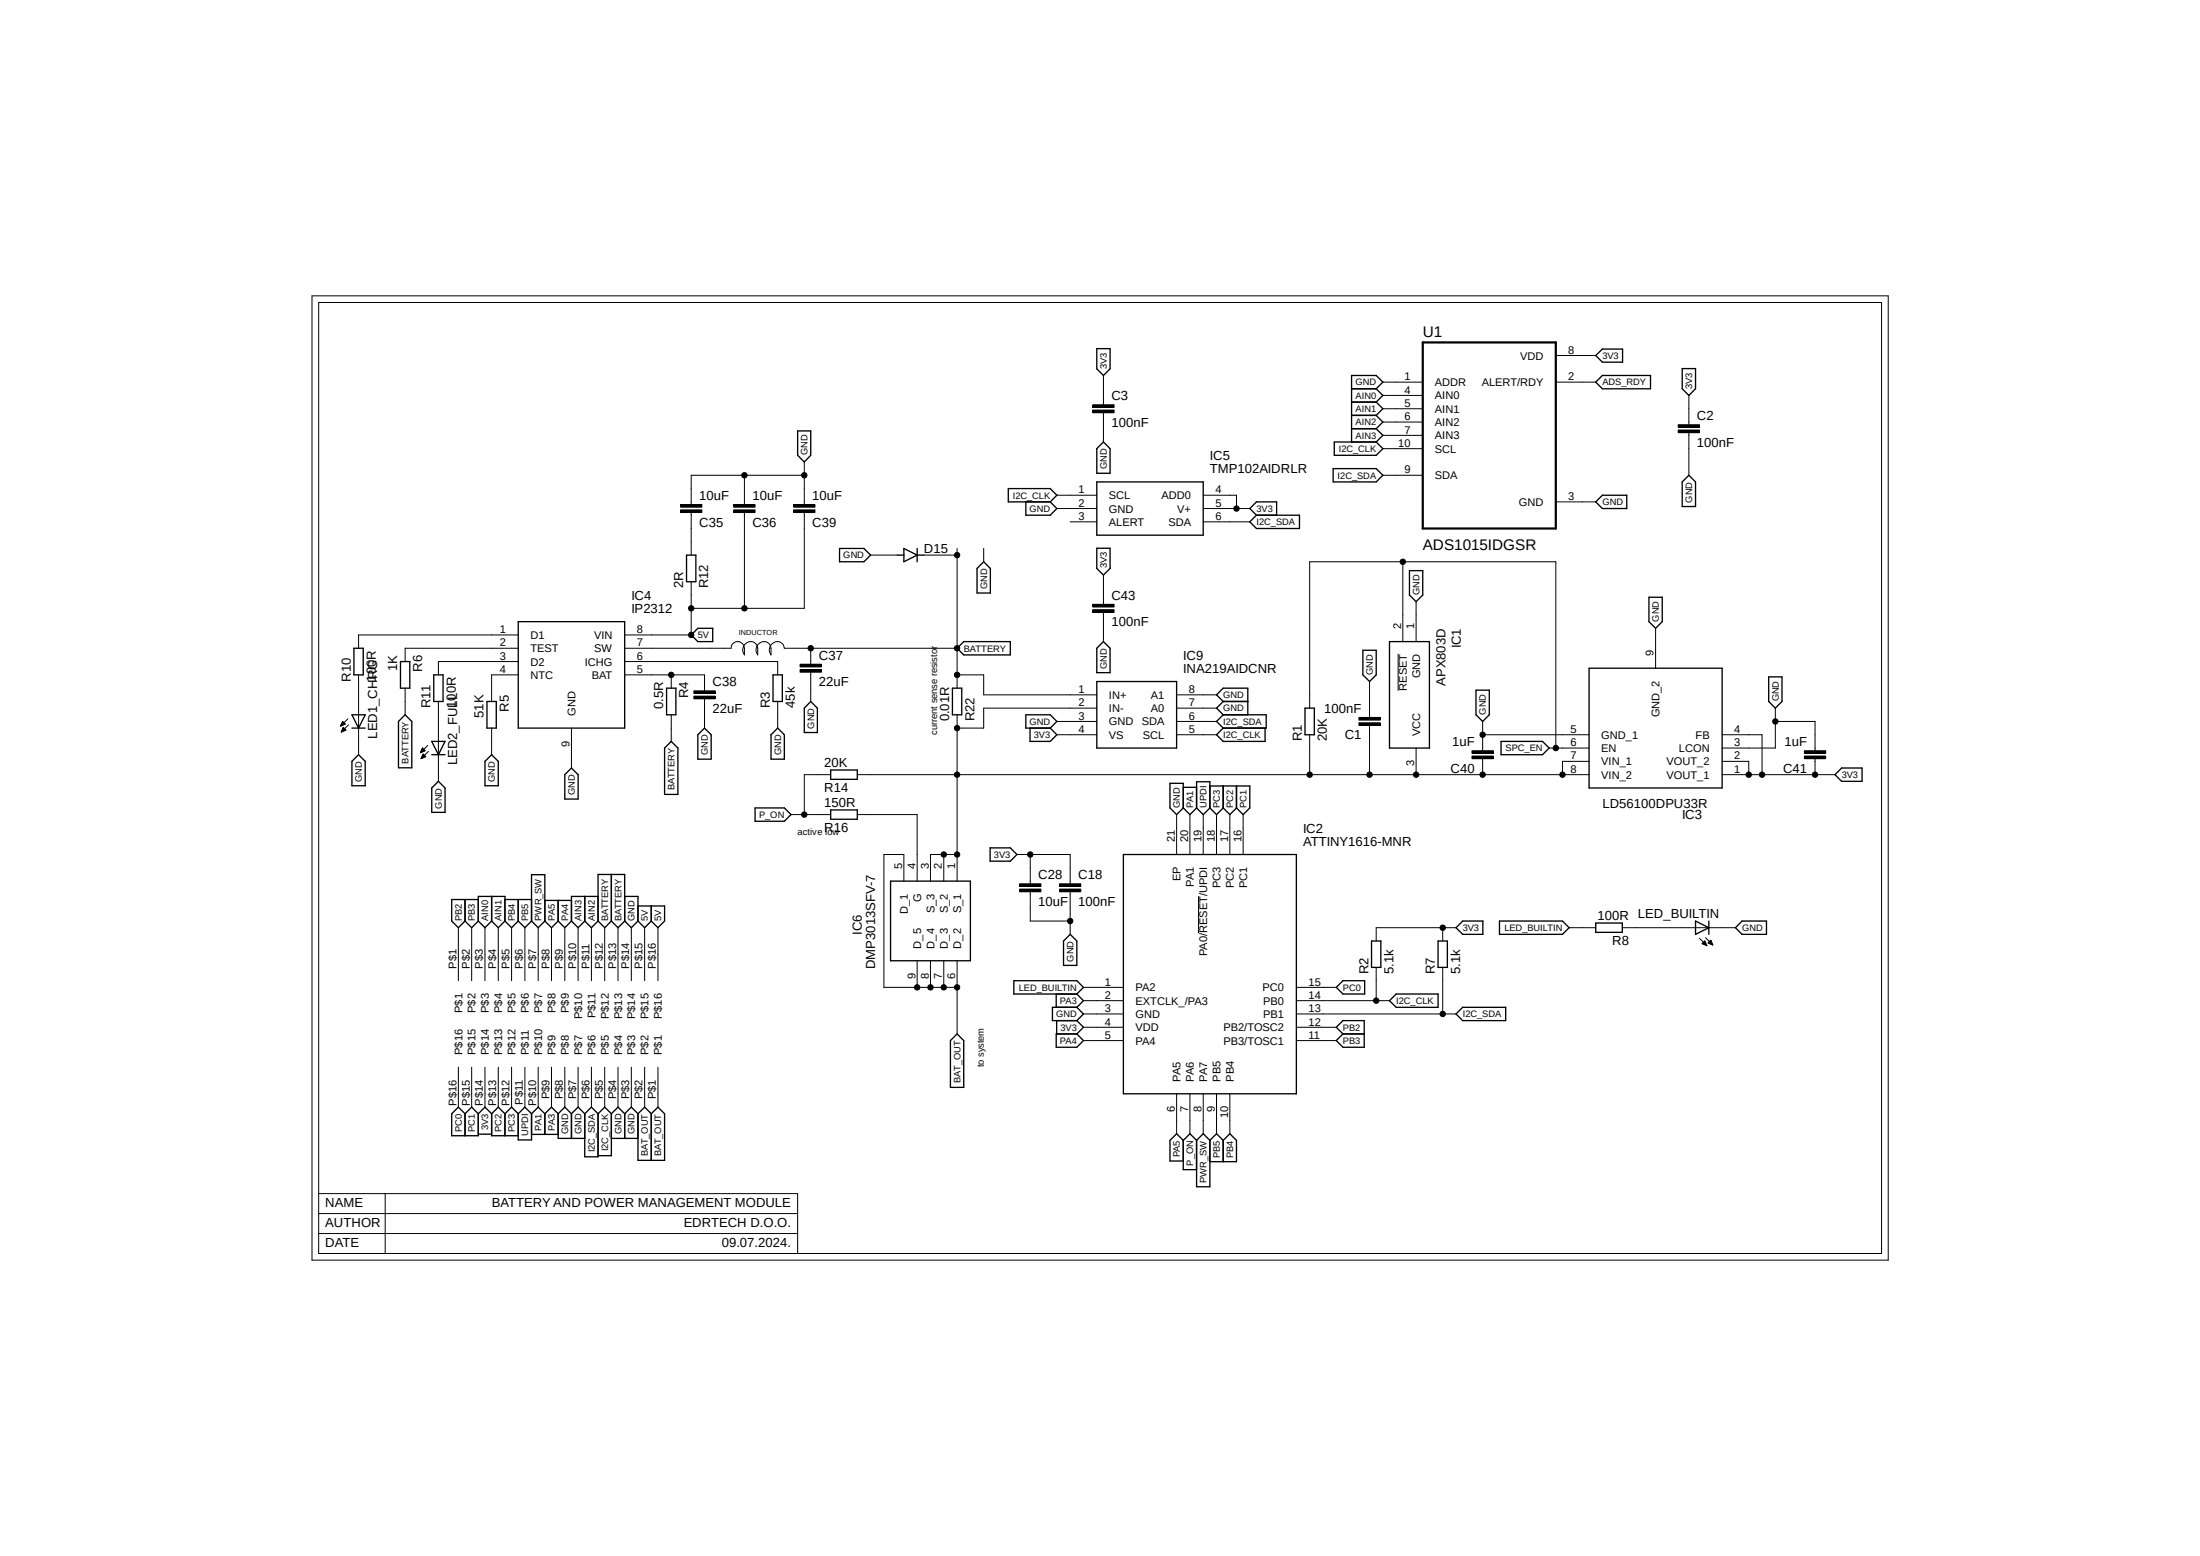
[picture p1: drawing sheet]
<svg xmlns="http://www.w3.org/2000/svg" width="420mm" height="297mm" viewBox="0 0 420 297" stroke-linecap="round" stroke-linejoin="round" font-family="sans-serif">
<path d="M59.5 56.3l301.1 184.4M360.6 56.3l-301.1 184.4" fill="none" stroke="#fff" stroke-width=".19"/>
<g fill="none" stroke="#000" stroke-width=".19">
<path d="M59.6 56.5h300.9v184h-300.9zM60.8 57.7h298.4v181.6h-298.4zM208.6 78.3h4.1v.5h-4.1zM208.6 77.3h4.1v.5h-4.1zM210.7 71.7v5.6M210.7 78.8v5.6M264 72.9h7.6M264 75.5h7.6M264 78h7.6M297 72.9h7.6M297 67.9h7.6M322.4 75.5v5.6"/>
<path d="M129.9 96.3h4.1v.5h-4.1zM129.9 97.3h4.1v.5h-4.1zM132 97.8v8.2M140.1 96.3h4v.5h-4zM140.1 97.3h4v.5h-4zM142.1 90.7v5.6M142.1 97.8v18.3M151.5 96.3h4.1v.5h-4.1zM151.5 97.3h4.1v.5h-4.1zM153.5 90.7h-21.5v5.6M153.5 88.2v8.1M153.5 97.8v18.3h-21.5"/>
<path d="M201.8 94.5h7.6M201.8 97.1h7.6M204.3 99.6h5.1M229.7 94.5h6.4v2.6M229.7 97.1h8.9M229.7 99.6h8.9M264 80.6h7.6M264 83.1h7.6M264 85.6h7.6M264 90.7h7.6M297 95.8h7.6M320.4 82.1h4v.5h-4z"/>
<path d="M320.4 81.1h4v.5h-4zM322.4 82.6v8.1M132 111v10.2h-12.7M166.2 106h5.1M176.4 106h6.3M182.7 104.7v26.7M187.8 104.7v2.5M208.6 116.4h4.1v.5h-4.1zM208.6 115.4h4.1v.5h-4.1zM210.7 109.8v5.6M210.7 116.9v5.6M267.8 107.2v15.3"/>
<path d="M270.3 114.9v7.6M316.1 119.9v7.7M65.1 138.6h.1M65.1 138.4h.3M65.1 138.3h.5M65.2 138.3h.6M65.2 139.7h.1M65.2 138.2h.7M65.2 139.6h.2M65.2 138.1h.6M65.2 139.5h.5M65.3 138h.4"/>
<path d="M65.3 139.4h.6M65.3 137.9h.3M65.3 139.3h.7M65.4 137.8h.1M65.4 139.2h.5M65.4 137.7l.5 .5-.9 .4zM65.4 139.1h.4M65.4 139.1h.3M65.5 139h.2M65.5 138.9l.5 .5-.8 .3zM65.5 138.9h.1M66.4 137.2l-1.4 1.4"/>
<path d="M66.5 138.3l-1.3 1.4M68.5 128.8v15.3M77.3 131.4v5M83.7 133.9v15.2M93.9 139v5.1M98.9 121.2h-30.4v2.5M98.9 123.7h-21.6v2.6M98.9 126.3h-15.2v2.5M98.9 128.8h-5v5.1M109.1 139v7.6M119.3 123.7h20.3a1.27 1.27 0 0 1 1.2-1.2 1.27 1.27 0 0 1 1.3 1.2v1.3a1.53 1.53 0 0 1 .2-2.1 1.53 1.53 0 0 1 2.1 .1l.3 .7v1.3a1.53 1.53 0 0 1 .1-2.1 1.53 1.53 0 0 1 2.1 .1l.3 .7v1.3a1.53 1.53 0 0 1 .2-2.1 1.53 1.53 0 0 1 2.1 .1l.2 .7h33M119.3 126.3h29.2v2.5"/>
<path d="M119.3 128.8h15.2v3.1M128.1 128.8v2.6M128.1 136.4v5.1M132.5 132.9h4v.5h-4zM132.5 131.9h4v.5h-4zM134.5 133.4v5.6M148.5 133.9v5.1M152.7 127.8h4.1v.5h-4.1zM152.7 126.8h4.1v.5h-4.1zM154.8 123.7v3.1M154.8 128.3v5.6M182.7 128.8h5.1v3.8h21.6"/>
<path d="M182.7 136.4v31.8M201.8 137.7h7.6M209.4 135.2h-21.6v3.8h-5.1M224.6 132.6h7.6M224.6 135.2h7.6M224.6 137.7h7.6M250 135.2v-28h47v35.6M259.4 136.9h4.1v.6h-4.1zM259.4 138h4.1v.5h-4.1zM261.5 130.1v6.8M261.5 138.5v9.4M266.9 124.8v7"/>
<path d="M283 137.7v5.6M338.9 135.2v7.6h-10.1M338.9 137.7h7.6v5.6M80.3 143.6h.1M80.3 143.5h.3M80.3 143.4h.6M80.4 143.3h.7M80.4 144.7h.1M80.4 144.7h.3M80.5 143.2h.5M80.5 144.6h.4M80.5 143.1h.4"/>
<path d="M80.5 144.5h.7M80.6 143h.2M80.6 144.4h.6M80.6 142.9h.1M80.6 144.3h.6M80.6 142.8l.6 .5-.9 .4zM80.6 144.2h.5M80.7 144.1h.3M80.7 144.1h.2M80.8 143.9l.5 .5-.9 .4zM80.8 144h.1M81.7 142.3l-1.4 1.4"/>
<path d="M81.8 143.4l-1.4 1.4M151 155.5h7.6M158.6 147.9h-5.1v7.6M163.7 147.9h139.7M163.7 155.5h11.4v12.7M201.8 140.3h7.6M224.6 155.5v7.6M224.6 140.3h7.6M227.2 155.5v7.6M229.7 155.5v7.6M232.2 155.5v7.6M234.8 155.5v7.6"/>
<path d="M237.3 155.5v7.6M250 140.3v7.6M270.3 142.8v5.1M281 143.3h4.1v.5h-4.1zM281 144.3h4.1v.5h-4.1zM283 140.3h20.4M283 144.8v3.1M295.7 142.8h7.7M303.4 145.3h-5.1v2.6M328.8 147.9h21.5M328.8 145.3h5v2.6M328.8 140.3h7.6v7.6"/>
<path d="M344.5 143.3h4v.5h-4zM344.5 144.3h4v.5h-4zM346.5 144.8v3.1M87.5 177.1v10.1M90 177.1v10.1M92.6 177.1v10.1M95.1 177.1v10.1M97.7 177.1v10.1M100.2 177.1v10.1M102.7 177.1v10.1M105.3 177.1v10.1M107.8 177.1v10.1"/>
<path d="M110.4 177.1v10.1M112.9 177.1v10.1M115.4 177.1v10.1M118 177.1v10.1M120.5 177.1v10.1M123.1 177.1v10.1M125.6 177.1v10.1M172.6 168.2v-5.1h-3.9v25.4h14M180.2 163.1v5.1M182.7 163.1h-5.1v5.1M194.1 163.1h10.2v5.6M194.6 169.7h4.1v.5h-4.1z"/>
<path d="M194.6 168.7h4.1v.5h-4.1zM196.7 163.1v5.6M196.7 170.2v5.6h7.6M202.3 169.7h4v.5h-4zM202.3 168.7h4v.5h-4zM204.3 170.2v8.2M228.8 171.1v7M275.4 177.1v2.5M278 177.1h-15.3v2.5M299.6 177.1h5M309.7 177.1h21.6M324.4 179.1l1.4 1.4"/>
<path d="M325.1 180h.5M325.2 179.8h.3M325.3 179.7h.2M325.4 179.7h.1M325.5 179.6l-.5 .5M325.5 179.6l.3 .9M325.6 179l1.4 1.4M326.1 180h.7M326.2 179.8h.5M326.3 179.7h.4M326.4 179.7h.3M326.5 179.6h.1"/>
<path d="M326.6 179.5h.1M326.6 179.5l-.5 .5 .9 .4M326.6 179.5l.4 .9M175.1 183.4v5.1M177.6 183.4v5.1M180.2 183.4v5.1M182.7 183.4v14M206.8 188.5h7.7M206.8 191h7.7M206.8 193.5h7.7M206.8 196.1h7.7M206.8 198.6h7.7"/>
<path d="M247.5 188.5h7.6M247.5 191h17.8M247.5 193.5h30.5M247.5 196.1h7.6M247.5 198.6h7.6M262.7 184.7v6.3M275.4 184.7v8.8M325 180.1l.8 .4M325 180.1h.7M325 180h.6M325.2 180.2h.5M325.4 180.3h.4"/>
<path d="M325.6 180.4h.2M326.2 180h.6M326.4 180.1h.5M326.6 180.2h.3M326.8 180.3h.1M87.5 203.7v7.6M90 203.7v7.6M92.6 203.7v7.6M95.1 203.7v7.6M97.7 203.7v7.6M100.2 203.7v7.6M102.7 203.7v7.6"/>
<path d="M105.3 203.7v7.6M107.8 203.7v7.6M110.4 203.7v7.6M112.9 203.7v7.6M115.4 203.7v7.6M118 203.7v7.6M120.5 203.7v7.6M123.1 203.7v7.6M125.6 203.7v7.6M224.6 208.8v7.6M227.2 208.8v7.6M229.7 208.8v7.6"/>
<path d="M232.2 208.8v7.6M234.8 208.8v7.6M60.8 227.8h91.5v11.5M60.8 231.6h91.5M60.8 235.5h91.5M73.5 227.8v11.5"/>
<circle cx="142.1" cy="90.7" r=".51"/>
<circle cx="153.5" cy="90.7" r=".51"/>
<circle cx="236" cy="97.1" r=".51"/>
<circle cx="131.9" cy="116.1" r=".51"/>
<circle cx="142.1" cy="116.1" r=".51"/>
<circle cx="182.7" cy="106" r=".51"/>
<circle cx="267.8" cy="107.2" r=".51"/>
<circle cx="128.1" cy="128.8" r=".51"/>
<circle cx="131.9" cy="121.2" r=".51"/>
<circle cx="154.8" cy="123.7" r=".51"/>
<circle cx="182.7" cy="123.7" r=".51"/>
<circle cx="182.7" cy="128.8" r=".51"/>
<circle cx="182.7" cy="139" r=".51"/>
<circle cx="338.9" cy="137.7" r=".51"/>
<circle cx="153.5" cy="155.5" r=".51"/>
<circle cx="182.7" cy="147.9" r=".51"/>
<circle cx="250" cy="147.9" r=".51"/>
<circle cx="261.4" cy="147.9" r=".51"/>
<circle cx="270.3" cy="147.9" r=".51"/>
<circle cx="283" cy="147.9" r=".51"/>
<circle cx="283" cy="140.3" r=".51"/>
<circle cx="297" cy="142.8" r=".51"/>
<circle cx="298.3" cy="147.9" r=".51"/>
<circle cx="333.8" cy="147.9" r=".51"/>
<circle cx="336.4" cy="147.9" r=".51"/>
<circle cx="346.5" cy="147.9" r=".51"/>
<circle cx="180.2" cy="163.1" r=".51"/>
<circle cx="182.7" cy="163.1" r=".51"/>
<circle cx="196.7" cy="163.1" r=".51"/>
<circle cx="204.3" cy="175.8" r=".51"/>
<circle cx="275.4" cy="177.1" r=".51"/>
<circle cx="175.1" cy="188.5" r=".51"/>
<circle cx="177.6" cy="188.5" r=".51"/>
<circle cx="180.2" cy="188.5" r=".51"/>
<circle cx="182.7" cy="188.5" r=".51"/>
<circle cx="262.7" cy="191" r=".51"/>
<circle cx="275.4" cy="193.5" r=".51"/>
</g>
<g fill="none" stroke="#000" stroke-width=".25">
<path d="M209.4 66.5h2.5v3.9l-1.2 1.3-1.3-1.3zM258 74.2h4.7M258 76.8h4.7M258 79.3h4.7M262.7 74.2l1.3-1.3-1.3-1.2h-4.7v12.7M262.7 74.2l1.3 1.3-1.3 1.3M262.7 76.8l1.3 1.2-1.3 1.3M262.7 79.3l1.3 1.3-1.3 1.2M304.6 72.9l1.3-1.2h9.2v2.5h-9.2zM304.6 67.9l1.3-1.3h3.9v2.5h-3.9zM321.1 70.4h2.6v3.8l-1.3 1.3-1.3-1.3zM152.3 82.3h2.5v4.6l-1.3 1.3-1.2-1.3z"/>
<path d="M192.5 93.3h8l1.3 1.2-1.3 1.3h-8zM195.8 95.8v2.5h4.7l1.3-1.2-1.3-1.3M209.4 85.6l1.3-1.2 1.2 1.2v4.7h-2.5zM209.4 92h20.3v10.2h-20.3zM239.9 98.3h8.2v2.6h-8.2l-1.3-1.3zM239.9 98.3l-1.3-1.2 1.3-1.3h3.8v2.5M254.5 89.5h8.2l1.3 1.2-1.3 1.3h-8.2zM254.7 84.4h8l1.3 1.2-1.3 1.3h-8zM258 81.8h4.7M262.7 81.8l1.3 1.3-1.3 1.3M304.6 95.8l1.3-1.3h4.7v2.6h-4.7zM321.1 92l1.3-1.3 1.3 1.3v4.7h-2.6z"/>
<path d="M98.9 118.7h20.4v20.3h-20.4zM131.1 106h1.7v5h-1.7zM160.3 104.7h4.6l1.3 1.3-1.3 1.2h-4.6zM171.3 106h1.3M172.6 104.7l2.5 1.3-2.5 1.2zM175.1 106h1.3M175.1 104.7v2.5M187.8 107.2l1.3 1.3v4.7h-2.6v-4.7zM209.4 104.6h2.5v3.9l-1.2 1.3-1.3-1.3zM269.1 108.9h2.5v4.7l-1.3 1.3-1.2-1.3zM314.8 114h2.5v4.7l-1.2 1.2-1.3-1.2zM67.2 139h2.5"/>
<path d="M67.2 136.4h2.5l-1.2 2.6zM67.6 123.7h1.7v5.1h-1.7zM76.1 137.7l1.2-1.3 1.3 1.3v8.9h-2.5zM76.5 126.3h1.7v5.1h-1.7zM82.8 128.8h1.8v5.1h-1.8zM93 133.9h1.7v5.1h-1.7zM127.3 131.4h1.7v5h-1.7zM132 121.2l1.2-1.3h2.9v2.6h-2.9zM147.6 128.8h1.8v5.1h-1.8zM154.8 133.9l1.2 1.3v4.6h-2.5v-4.6zM181.8 131.4h1.8v5h-1.8zM184 122.5h8.9v2.5h-8.9l-1.3-1.3z"/>
<path d="M195.8 136.4h4.7l1.3 1.3-1.3 1.3h-4.7zM196.6 139v2.5h3.9l1.3-1.2-1.3-1.3M209.4 123.7l1.3-1.2 1.2 1.2v4.7h-2.5zM209.4 130.1h15.2v12.7h-15.2zM233.5 136.4h8.2v2.6h-8.2M233.5 133.9l-1.3-1.3 1.3-1.2h4.7v5M233.5 133.9h4.7M233.5 133.9l-1.3 1.3 1.3 1.2M233.5 139l-1.3 1.3 1.3 1.2h8v-2.5M233.5 136.4l-1.3 1.3 1.3 1.3M249.1 135.2h1.8v5.1h-1.8zM260.2 124.1h2.5v4.7l-1.2 1.3-1.3-1.3z"/>
<path d="M265.3 122.5h7.6v20.3h-7.6zM281.8 131.7h2.5v4.7l-1.3 1.3-1.2-1.3zM303.4 127.6h25.4v22.8h-25.4zM337.7 129.2h2.5v4.7l-1.3 1.3-1.2-1.3zM68.5 144.1l1.2 1.2v4.7h-2.5v-4.7zM82.4 150.4l1.3-1.3 1.3 1.3v4.7h-2.6zM82.4 141.5h2.6l-1.3 2.6zM82.4 144.1h2.6M93.9 144.1l1.2 1.2v4.7h-2.5v-4.7zM107.8 147.9l1.3-1.3 1.3 1.3v4.6h-2.6zM126.9 142.8l1.2-1.3 1.3 1.3v8.8h-2.5zM133.2 140.3l1.3-1.3 1.3 1.3v4.6h-2.6z"/>
<path d="M144.1 154.2h5.6l1.3 1.3-1.3 1.3h-5.6zM147.2 140.3l1.3-1.3 1.2 1.3v4.6h-2.5zM158.6 147h5.1v1.8h-5.1zM158.6 154.6h5.1v1.8h-5.1zM223.4 149.5h2.5v4.7l-1.3 1.3-1.2-1.3zM225.9 154.2l1.3 1.3 1.2-1.3M225.9 150.3h2.5M228.4 154.2l1.3 1.3 1.3-1.3M228.4 154.2v-5h2.6v5M231 154.2l1.2 1.3 1.3-1.3M231 150h7.6v4.2l-1.3 1.3-1.2-1.3M233.5 150v4.2"/>
<path d="M233.5 154.2l1.3 1.3 1.3-1.3M236.1 150v4.2M286.6 141.5h7.9l1.2 1.3-1.2 1.3h-7.9zM350.3 147.9l1.3-1.3h3.9v2.5h-3.9zM88.8 175.8l1.2 1.3 1.3-1.3M88.8 171.7v4.1M91.3 175.8v-4.7h5.1v4.7M91.3 171.7h-5.1v4.1l1.3 1.3 1.3-1.3M91.3 175.8l1.3 1.3 1.3-1.3M93.9 171.1v4.7M93.9 175.8l1.2 1.3 1.3-1.3M96.4 175.8l1.3 1.3 1.2-1.3"/>
<path d="M96.4 171.7h5.1M98.9 171.7v4.1M98.9 175.8l1.3 1.3 1.3-1.3M101.5 175.8v-8.8h2.5v8.8M101.5 175.8l1.2 1.3 1.3-1.3M104 171.9h5.1M104 175.8l1.3 1.3 1.3-1.3M106.6 171.9v3.9M106.6 175.8l1.2 1.3 1.3-1.3M109.1 175.8l1.3 1.3 1.2-1.3M111.6 171.1v4.7M111.6 175.8l1.3 1.3 1.3-1.3"/>
<path d="M114.2 171.1h-5.1v4.7M114.2 175.8v-8.9h5.1v8.9M114.2 175.8l1.2 1.3 1.3-1.3M116.7 175.8l1.3 1.3 1.3-1.3M116.7 166.9v8.9M119.3 175.8l1.2 1.3 1.3-1.3M119.3 171.1h2.5v4.7M121.8 175.8l1.3 1.3 1.2-1.3M121.8 172.9h5.1v2.9l-1.3 1.3-1.3-1.3M124.3 172.9v2.9M170 168.2h15.3v15.2h-15.3zM189 161.8h3.9l1.2 1.3-1.2 1.3h-3.9z"/>
<path d="M204.3 178.4l1.3 1.2v4.7h-2.6v-4.7zM214.5 163.1h33v45.7h-33zM261.8 179.6h1.8v5.1h-1.8zM274.5 179.6h1.8v5.1h-1.8zM279.2 175.8h3.9v2.6h-3.9l-1.2-1.3zM286.3 175.8h12l1.3 1.3-1.3 1.3h-12zM304.6 176.2h5.1v1.8h-5.1zM323.7 175.8l2.5 1.3-2.5 1.3zM326.2 175.8v2.6M332.6 175.8h4.6v2.6h-4.6l-1.3-1.3zM181.4 198.6l1.3-1.2 1.3 1.2v9h-2.6zM193.5 187.2h12.1l1.2 1.3-1.2 1.2h-12.1z"/>
<path d="M201.6 197.4h4l1.2 1.2-1.2 1.3h-4zM201.6 189.7v2.6M201.7 194.8v2.6M205.6 192.3l1.2 1.2-1.2 1.3M205.6 192.3h-4.7v2.5h4.7M205.6 189.7l1.2 1.3-1.2 1.3M205.6 194.8l1.2 1.3-1.2 1.3M255.1 196.1l1.3-1.3h4v5.1h-4l-1.3-1.3 1.3-1.2zM255.1 188.5l1.3-1.3h4.1v2.5h-4.1zM256.4 197.4h4M265.3 191l1.2-1.3h8v2.6h-8zM279.2 192.3h8.2v2.5h-8.2l-1.2-1.3z"/>
<path d="M88.8 212.6v4.2M88.8 212.6l-1.3-1.3-1.3 1.3v4.2h5.1v-4.2M88.8 212.6l1.2-1.3 1.3 1.3M91.3 212.6l1.3-1.3 1.3 1.3M91.3 216.5h2.6M93.9 212.6v4.2h5M93.9 212.6l1.2-1.3 1.3 1.3M96.4 212.6v4.2M96.4 212.6l1.3-1.3 1.2 1.3M98.9 212.6v5h2.6v-5M98.9 212.6l1.3-1.3 1.3 1.3M101.5 216.5h5.1"/>
<path d="M101.5 212.6l1.2-1.3 1.3 1.3M104 212.6l1.3-1.3 1.3 1.3M104 212.6v3.9M106.6 212.6l1.2-1.3 1.3 1.3M106.6 212.6v4.7h5M109.1 212.6v4.7M109.1 212.6l1.3-1.3 1.2 1.3M111.6 212.6v8.2h2.6v-8.2M111.6 212.6l1.3-1.3 1.3 1.3M114.2 212.6l1.2-1.3 1.3 1.3M116.7 217.3h5.1M116.7 212.6l1.3-1.3 1.3 1.3"/>
<path d="M116.7 212.6v8h-2.5M119.3 212.6v4.7M119.3 212.6l1.2-1.3 1.3 1.3M121.8 212.6v8.9h5.1v-8.9l-1.3-1.3-1.3 1.3M121.8 212.6l1.3-1.3 1.2 1.3M124.3 212.6v8.9M225.9 217.7l-1.3-1.3-1.2 1.3v3.9h2.5M225.9 217.7v5.6h2.5M225.9 217.7l1.3-1.3 1.2 1.3M228.4 217.7v8.8h2.6v-8.8M228.4 217.7l1.3-1.3 1.3 1.3M231 217.7l1.2-1.3 1.3 1.3"/>
<path d="M233.5 217.7l1.3-1.3 1.3 1.3v4h-5.1M233.5 217.7v4"/>
</g>
<g fill="#000">
<path d="M208.6 78.3h4.1v.5h-4.1z" fill-rule="evenodd"/>
<path d="M208.6 77.3h4.1v.5h-4.1z" fill-rule="evenodd"/>
<path d="M129.9 96.3h4.1v.5h-4.1z" fill-rule="evenodd"/>
<path d="M129.9 97.3h4.1v.5h-4.1z" fill-rule="evenodd"/>
<path d="M140.1 96.3h4v.5h-4z" fill-rule="evenodd"/>
<path d="M140.1 97.3h4v.5h-4z" fill-rule="evenodd"/>
<path d="M151.5 96.3h4.1v.5h-4.1z" fill-rule="evenodd"/>
<path d="M151.5 97.3h4.1v.5h-4.1z" fill-rule="evenodd"/>
<path d="M320.4 82.1h4v.5h-4z" fill-rule="evenodd"/>
<path d="M320.4 81.1h4v.5h-4z" fill-rule="evenodd"/>
<path d="M208.6 116.4h4.1v.5h-4.1z" fill-rule="evenodd"/>
<path d="M208.6 115.4h4.1v.5h-4.1z" fill-rule="evenodd"/>
<path d="M132.5 132.9h4v.5h-4z" fill-rule="evenodd"/>
<path d="M132.5 131.9h4v.5h-4z" fill-rule="evenodd"/>
<path d="M152.7 127.8h4.1v.5h-4.1z" fill-rule="evenodd"/>
<path d="M152.7 126.8h4.1v.5h-4.1z" fill-rule="evenodd"/>
<path d="M259.4 136.9h4.1v.6h-4.1z" fill-rule="evenodd"/>
<path d="M259.4 138h4.1v.5h-4.1z" fill-rule="evenodd"/>
<path d="M281 143.3h4.1v.5h-4.1z" fill-rule="evenodd"/>
<path d="M281 144.3h4.1v.5h-4.1z" fill-rule="evenodd"/>
<path d="M344.5 143.3h4v.5h-4z" fill-rule="evenodd"/>
<path d="M344.5 144.3h4v.5h-4z" fill-rule="evenodd"/>
<path d="M194.6 169.7h4.1v.5h-4.1z" fill-rule="evenodd"/>
<path d="M194.6 168.7h4.1v.5h-4.1z" fill-rule="evenodd"/>
<path d="M202.3 169.7h4v.5h-4z" fill-rule="evenodd"/>
<path d="M202.3 168.7h4v.5h-4z" fill-rule="evenodd"/>
<circle cx="142.1" cy="90.7" r=".51"/>
<circle cx="153.5" cy="90.7" r=".51"/>
<circle cx="236" cy="97.1" r=".51"/>
<circle cx="131.9" cy="116.1" r=".51"/>
<circle cx="142.1" cy="116.1" r=".51"/>
<circle cx="182.7" cy="106" r=".51"/>
<circle cx="267.8" cy="107.2" r=".51"/>
<circle cx="128.1" cy="128.8" r=".51"/>
<circle cx="131.9" cy="121.2" r=".51"/>
<circle cx="154.8" cy="123.7" r=".51"/>
<circle cx="182.7" cy="123.7" r=".51"/>
<circle cx="182.7" cy="128.8" r=".51"/>
<circle cx="182.7" cy="139" r=".51"/>
<circle cx="338.9" cy="137.7" r=".51"/>
<circle cx="153.5" cy="155.5" r=".51"/>
<circle cx="182.7" cy="147.9" r=".51"/>
<circle cx="250" cy="147.9" r=".51"/>
<circle cx="261.4" cy="147.9" r=".51"/>
<circle cx="270.3" cy="147.9" r=".51"/>
<circle cx="283" cy="147.9" r=".51"/>
<circle cx="283" cy="140.3" r=".51"/>
<circle cx="297" cy="142.8" r=".51"/>
<circle cx="298.3" cy="147.9" r=".51"/>
<circle cx="333.8" cy="147.9" r=".51"/>
<circle cx="336.4" cy="147.9" r=".51"/>
<circle cx="346.5" cy="147.9" r=".51"/>
<circle cx="180.2" cy="163.1" r=".51"/>
<circle cx="182.7" cy="163.1" r=".51"/>
<circle cx="196.7" cy="163.1" r=".51"/>
<circle cx="204.3" cy="175.8" r=".51"/>
<circle cx="275.4" cy="177.1" r=".51"/>
<circle cx="175.1" cy="188.5" r=".51"/>
<circle cx="177.6" cy="188.5" r=".51"/>
<circle cx="180.2" cy="188.5" r=".51"/>
<circle cx="182.7" cy="188.5" r=".51"/>
<circle cx="262.7" cy="191" r=".51"/>
<circle cx="275.4" cy="193.5" r=".51"/>
</g>
<path d="M271.6 65.4h25.4v35.5h-25.4z" fill="none" stroke="#000" stroke-width=".42"/>
<g font-size="2.9">
<text x="271.6" y="64.3">U1</text>
<text x="271.6" y="104.9">ADS1015IDGSR</text>
</g>
<g font-size="2.5">
<text x="212.2" y="76.4">C3</text>
<text x="212.2" y="81.5">100nF</text>
<text x="323.9" y="80.2">C2</text>
<text x="231" y="87.8">IC5</text>
<text x="323.9" y="85.3">100nF</text>
<text x="133.5" y="95.4">10uF</text>
<text x="143.6" y="95.4">10uF</text>
<text x="155.1" y="95.4">10uF</text>
<text x="231" y="90.3">TMP102AIDRLR</text>
<text x="133.5" y="100.5">C35</text>
<text x="143.6" y="100.5">C36</text>
<text x="155.1" y="100.5">C39</text>
<text x="176.4" y="105.5">D15</text>
<text x="130.4" y="112.3" transform="rotate(-90 130.4 112.3)">2R</text>
<text x="135.2" y="112.3" transform="rotate(-90 135.2 112.3)">R12</text>
<text x="120.5" y="117">IP2312</text>
<text x="120.5" y="114.5">IC4</text>
<text x="212.2" y="119.6">100nF</text>
<text x="212.2" y="114.5">C43</text>
<text x="156.3" y="125.9">C37</text>
<text x="225.9" y="125.9">IC9</text>
<text x="278.9" y="123.8" transform="rotate(-90 278.9 123.8)">IC1</text>
<text x="67" y="130.1" transform="rotate(-90 67 130.1)">R10</text>
<text x="71.8" y="130.1" transform="rotate(-90 71.8 130.1)">100R</text>
<text x="75.8" y="128.1" transform="rotate(-90 75.8 128.1)">1K</text>
<text x="80.6" y="128.2" transform="rotate(-90 80.6 128.2)">R6</text>
<text x="136" y="131">C38</text>
<text x="156.3" y="131">22uF</text>
<text x="225.9" y="128.4">INA219AIDCNR</text>
<text x="275.9" y="130.9" transform="rotate(-90 275.9 130.9)">APX803D</text>
<text x="82.2" y="135.2" transform="rotate(-90 82.2 135.2)">R11</text>
<text x="87" y="135.2" transform="rotate(-90 87 135.2)">100R</text>
<text x="92.3" y="137.1" transform="rotate(-90 92.3 137.1)">51K</text>
<text x="97.1" y="135.8" transform="rotate(-90 97.1 135.8)">R5</text>
<text x="126.6" y="135.4" transform="rotate(-90 126.6 135.4)">0.5R</text>
<text x="131.4" y="133.3" transform="rotate(-90 131.4 133.3)">R4</text>
<text x="136" y="136.1">22uF</text>
<text x="146.9" y="135.2" transform="rotate(-90 146.9 135.2)">R3</text>
<text x="151.8" y="135.2" transform="rotate(-90 151.8 135.2)">45k</text>
<text x="181.2" y="137.7" transform="rotate(-90 181.2 137.7)">0.01R</text>
<text x="186" y="137.7" transform="rotate(-90 186 137.7)">R22</text>
<text x="252.8" y="136.1">100nF</text>
<text x="72" y="141" transform="rotate(-90 72 141)">LED1_CHRG</text>
<text x="248.5" y="141.5" transform="rotate(-90 248.5 141.5)">R1</text>
<text x="253.3" y="141.5" transform="rotate(-90 253.3 141.5)">20K</text>
<text x="256.7" y="141.1">C1</text>
<text x="277.2" y="142.4">1uF</text>
<text x="340.7" y="142.4">1uF</text>
<text x="87.3" y="146.1" transform="rotate(-90 87.3 146.1)">LED2_FULL</text>
<text x="157.4" y="146.3">20K</text>
<text x="276.9" y="147.5">C40</text>
<text x="340.4" y="147.5">C41</text>
<text x="157.4" y="154">150R</text>
<text x="157.4" y="151.1">R14</text>
<text x="305.9" y="154.2">LD56100DPU33R</text>
<text x="157.4" y="158.8">R16</text>
<text x="248.8" y="161.5">ATTINY1616-MNR</text>
<text x="248.8" y="158.9">IC2</text>
<text x="321.1" y="156.4">IC3</text>
<text x="198.2" y="167.8">C28</text>
<text x="205.8" y="167.8">C18</text>
<text x="198.2" y="172.9">10uF</text>
<text x="205.8" y="172.9">100nF</text>
<text x="164.6" y="178.4" transform="rotate(-90 164.6 178.4)">IC6</text>
<text x="305" y="175.6">100R LED_BUILTIN</text>
<text x="167.1" y="185" transform="rotate(-90 167.1 185)">DMP3013SFV-7</text>
<text x="261.2" y="186" transform="rotate(-90 261.2 186)">R2</text>
<text x="266" y="186" transform="rotate(-90 266 186)">5.1k</text>
<text x="273.9" y="186" transform="rotate(-90 273.9 186)">R7</text>
<text x="278.7" y="186" transform="rotate(-90 278.7 186)">5.1k</text>
<text x="307.8" y="180.3">R8</text>
<text x="62.1" y="230.4">NAME</text>
<text x="93.9" y="230.4">BATTERY AND POWER MANAGEMENT MODULE</text>
<text x="62.1" y="234.2">AUTHOR</text>
<text x="62.1" y="238">DATE</text>
<text x="130.5" y="234.2">EDRTECH D.O.O.</text>
<text x="137.8" y="238">09.07.2024.</text>
</g>
<g font-size="2.1">
<text x="290.2" y="68.7">VDD</text>
<text x="299.3" y="67.5">8</text>
<text x="268.1" y="72.6">1</text>
<text x="268.1" y="75.1">4</text>
<text x="268.1" y="77.7">5</text>
<text x="273.9" y="73.7">ADDR</text>
<text x="273.9" y="76.2">AIN0</text>
<text x="282.9" y="73.7">ALERT/RDY</text>
<text x="299.3" y="72.6">2</text>
<text x="268.1" y="80.2">6</text>
<text x="268.1" y="82.8">7</text>
<text x="273.9" y="78.8">AIN1</text>
<text x="273.9" y="81.3">AIN2</text>
<text x="273.9" y="83.9">AIN3</text>
<text x="266.9" y="85.3">10</text>
<text x="273.9" y="86.4">SCL</text>
<text x="205.9" y="94.2">1</text>
<text x="211.7" y="95.3">SCL</text>
<text x="221.7" y="95.3">ADD0</text>
<text x="232" y="94.2">4</text>
<text x="268.1" y="90.4">9</text>
<text x="273.9" y="91.5">SDA</text>
<text x="299.3" y="95.5">3</text>
<text x="205.9" y="96.7">2</text>
<text x="205.9" y="99.3">3</text>
<text x="211.7" y="97.8">GND</text>
<text x="211.7" y="100.4">ALERT</text>
<text x="223.1" y="100.4">SDA</text>
<text x="224.7" y="97.8">V+</text>
<text x="232" y="96.7">5</text>
<text x="232" y="99.3">6</text>
<text x="290" y="96.6">GND</text>
<text x="95.4" y="120.9">1</text>
<text x="95.4" y="123.4">2</text>
<text x="95.4" y="125.9">3</text>
<text x="101.3" y="122">D1</text>
<text x="101.3" y="124.5">TEST</text>
<text x="113.4" y="122">VIN</text>
<text x="113.4" y="124.5">SW</text>
<text x="121.6" y="120.9">8</text>
<text x="121.6" y="123.4">7</text>
<text x="121.6" y="125.9">6</text>
<text x="267.5" y="120.1" transform="rotate(-90 267.5 120.1)">2</text>
<text x="270" y="120.1" transform="rotate(-90 270 120.1)">1</text>
<text x="315.7" y="125.2" transform="rotate(-90 315.7 125.2)">9</text>
<text x="95.4" y="128.5">4</text>
<text x="101.3" y="127">D2</text>
<text x="101.3" y="129.6">NTC</text>
<text x="111.6" y="127">ICHG</text>
<text x="113" y="129.6">BAT</text>
<text x="121.6" y="128.5">5</text>
<text x="268.6" y="131.8" transform="rotate(-90 268.6 131.8)">RESET</text>
<text x="271.1" y="129.5" transform="rotate(-90 271.1 129.5)">GND</text>
<text x="109.9" y="136.7" transform="rotate(-90 109.9 136.7)">GND</text>
<text x="205.9" y="132.3">1</text>
<text x="205.9" y="134.8">2</text>
<text x="205.9" y="137.4">3</text>
<text x="211.7" y="133.4">IN+</text>
<text x="211.7" y="135.9">IN-</text>
<text x="219.7" y="133.4">A1</text>
<text x="219.7" y="135.9">A0</text>
<text x="226.9" y="132.3">8</text>
<text x="226.9" y="134.8">7</text>
<text x="226.9" y="137.4">6</text>
<text x="316.8" y="136.9" transform="rotate(-90 316.8 136.9)">GND_2</text>
<text x="108.7" y="142.5" transform="rotate(-90 108.7 142.5)">9</text>
<text x="205.9" y="139.9">4</text>
<text x="211.7" y="138.5">GND</text>
<text x="211.7" y="141">VS</text>
<text x="218" y="138.5">SDA</text>
<text x="218.2" y="141">SCL</text>
<text x="226.9" y="139.9">5</text>
<text x="271.1" y="140.5" transform="rotate(-90 271.1 140.5)">VCC</text>
<text x="299.8" y="142.4">6</text>
<text x="299.8" y="139.9">5</text>
<text x="305.7" y="143.6">EN</text>
<text x="305.7" y="141">GND_1</text>
<text x="320.5" y="143.6">LCON</text>
<text x="323.7" y="141">FB</text>
<text x="331.1" y="142.4">3</text>
<text x="331.1" y="139.9">4</text>
<text x="270" y="146.3" transform="rotate(-90 270 146.3)">3</text>
<text x="299.8" y="147.5">8</text>
<text x="299.8" y="144.9">7</text>
<text x="305.7" y="148.6">VIN_2</text>
<text x="305.7" y="146.1">VIN_1</text>
<text x="318.1" y="148.6">VOUT_1</text>
<text x="318.1" y="146.1">VOUT_2</text>
<text x="331.1" y="147.5">1</text>
<text x="331.1" y="144.9">2</text>
<text x="224.3" y="160.8" transform="rotate(-90 224.3 160.8)">21</text>
<text x="226.8" y="160.8" transform="rotate(-90 226.8 160.8)">20</text>
<text x="229.4" y="160.8" transform="rotate(-90 229.4 160.8)">19</text>
<text x="231.9" y="160.8" transform="rotate(-90 231.9 160.8)">18</text>
<text x="234.4" y="160.8" transform="rotate(-90 234.4 160.8)">17</text>
<text x="237" y="160.8" transform="rotate(-90 237 160.8)">16</text>
<text x="172.2" y="165.8" transform="rotate(-90 172.2 165.8)">5</text>
<text x="174.8" y="165.8" transform="rotate(-90 174.8 165.8)">4</text>
<text x="177.3" y="165.8" transform="rotate(-90 177.3 165.8)">3</text>
<text x="179.8" y="165.8" transform="rotate(-90 179.8 165.8)">2</text>
<text x="182.4" y="165.8" transform="rotate(-90 182.4 165.8)">1</text>
<text x="175.9" y="172.2" transform="rotate(-90 175.9 172.2)">G</text>
<text x="225.4" y="168.2" transform="rotate(-90 225.4 168.2)">EP</text>
<text x="227.9" y="169.2" transform="rotate(-90 227.9 169.2)">PA1</text>
<text x="233" y="169.5" transform="rotate(-90 233 169.5)">PC3</text>
<text x="235.5" y="169.5" transform="rotate(-90 235.5 169.5)">PC2</text>
<text x="238.1" y="169.5" transform="rotate(-90 238.1 169.5)">PC1</text>
<text x="173.3" y="174.4" transform="rotate(-90 173.3 174.4)">D_1</text>
<text x="178.4" y="174.3" transform="rotate(-90 178.4 174.3)">S_3</text>
<text x="180.9" y="174.3" transform="rotate(-90 180.9 174.3)">S_2</text>
<text x="183.5" y="174.3" transform="rotate(-90 183.5 174.3)">S_1</text>
<text x="87.1" y="184.9" transform="rotate(-90 87.1 184.9)">P$1</text>
<text x="89.7" y="184.9" transform="rotate(-90 89.7 184.9)">P$2</text>
<text x="92.2" y="184.9" transform="rotate(-90 92.2 184.9)">P$3</text>
<text x="94.7" y="184.9" transform="rotate(-90 94.7 184.9)">P$4</text>
<text x="97.3" y="184.9" transform="rotate(-90 97.3 184.9)">P$5</text>
<text x="99.8" y="184.9" transform="rotate(-90 99.8 184.9)">P$6</text>
<text x="102.4" y="184.9" transform="rotate(-90 102.4 184.9)">P$7</text>
<text x="104.9" y="184.9" transform="rotate(-90 104.9 184.9)">P$8</text>
<text x="107.4" y="184.9" transform="rotate(-90 107.4 184.9)">P$9</text>
<text x="110" y="184.9" transform="rotate(-90 110 184.9)">P$10</text>
<text x="112.5" y="184.9" transform="rotate(-90 112.5 184.9)">P$11</text>
<text x="115.1" y="184.9" transform="rotate(-90 115.1 184.9)">P$12</text>
<text x="117.6" y="184.9" transform="rotate(-90 117.6 184.9)">P$13</text>
<text x="120.1" y="184.9" transform="rotate(-90 120.1 184.9)">P$14</text>
<text x="122.7" y="184.9" transform="rotate(-90 122.7 184.9)">P$15</text>
<text x="125.2" y="184.9" transform="rotate(-90 125.2 184.9)">P$16</text>
<text x="175.9" y="181.1" transform="rotate(-90 175.9 181.1)">D_5</text>
<text x="178.4" y="181.1" transform="rotate(-90 178.4 181.1)">D_4</text>
<text x="180.9" y="181.1" transform="rotate(-90 180.9 181.1)">D_3</text>
<text x="183.5" y="181.1" transform="rotate(-90 183.5 181.1)">D_2</text>
<text x="230.5" y="182.5" transform="rotate(-90 230.5 182.5)">PA0/RESET/UPDI</text>
<text x="174.8" y="186.9" transform="rotate(-90 174.8 186.9)">9</text>
<text x="177.3" y="186.9" transform="rotate(-90 177.3 186.9)">8</text>
<text x="179.8" y="186.9" transform="rotate(-90 179.8 186.9)">7</text>
<text x="182.4" y="186.9" transform="rotate(-90 182.4 186.9)">6</text>
<text x="210.9" y="188.1">1</text>
<text x="210.9" y="190.7">2</text>
<text x="216.8" y="189.2">PA2</text>
<text x="216.8" y="191.8">EXTCLK_/PA3</text>
<text x="241" y="189.2">PC0</text>
<text x="241.2" y="191.8">PB0</text>
<text x="249.8" y="188.1">15</text>
<text x="249.8" y="190.7">14</text>
<text x="88.3" y="193.3" transform="rotate(-90 88.3 193.3)">P$1</text>
<text x="90.8" y="193.3" transform="rotate(-90 90.8 193.3)">P$2</text>
<text x="93.3" y="193.3" transform="rotate(-90 93.3 193.3)">P$3</text>
<text x="95.9" y="193.3" transform="rotate(-90 95.9 193.3)">P$4</text>
<text x="98.4" y="193.3" transform="rotate(-90 98.4 193.3)">P$5</text>
<text x="101" y="193.3" transform="rotate(-90 101 193.3)">P$6</text>
<text x="103.5" y="193.3" transform="rotate(-90 103.5 193.3)">P$7</text>
<text x="106" y="193.3" transform="rotate(-90 106 193.3)">P$8</text>
<text x="108.6" y="193.3" transform="rotate(-90 108.6 193.3)">P$9</text>
<text x="111.1" y="194.5" transform="rotate(-90 111.1 194.5)">P$10</text>
<text x="113.7" y="194.4" transform="rotate(-90 113.7 194.4)">P$11</text>
<text x="116.2" y="194.5" transform="rotate(-90 116.2 194.5)">P$12</text>
<text x="118.7" y="194.5" transform="rotate(-90 118.7 194.5)">P$13</text>
<text x="121.3" y="194.5" transform="rotate(-90 121.3 194.5)">P$14</text>
<text x="123.8" y="194.5" transform="rotate(-90 123.8 194.5)">P$15</text>
<text x="126.4" y="194.5" transform="rotate(-90 126.4 194.5)">P$16</text>
<text x="210.9" y="193.2">3</text>
<text x="210.9" y="195.7">4</text>
<text x="216.8" y="194.3">GND</text>
<text x="216.8" y="196.8">VDD</text>
<text x="233.6" y="196.8">PB2/TOSC2</text>
<text x="241.2" y="194.3">PB1</text>
<text x="249.8" y="193.2">13</text>
<text x="249.8" y="195.7">12</text>
<text x="88.3" y="201.4" transform="rotate(-90 88.3 201.4)">P$16</text>
<text x="90.8" y="201.4" transform="rotate(-90 90.8 201.4)">P$15</text>
<text x="93.3" y="201.4" transform="rotate(-90 93.3 201.4)">P$14</text>
<text x="95.9" y="201.4" transform="rotate(-90 95.9 201.4)">P$13</text>
<text x="98.4" y="201.4" transform="rotate(-90 98.4 201.4)">P$12</text>
<text x="101" y="201.4" transform="rotate(-90 101 201.4)">P$11</text>
<text x="103.5" y="201.4" transform="rotate(-90 103.5 201.4)">P$10</text>
<text x="106" y="201.4" transform="rotate(-90 106 201.4)">P$9</text>
<text x="108.6" y="201.4" transform="rotate(-90 108.6 201.4)">P$8</text>
<text x="111.1" y="201.4" transform="rotate(-90 111.1 201.4)">P$7</text>
<text x="113.7" y="201.4" transform="rotate(-90 113.7 201.4)">P$6</text>
<text x="116.2" y="201.4" transform="rotate(-90 116.2 201.4)">P$5</text>
<text x="118.7" y="201.4" transform="rotate(-90 118.7 201.4)">P$4</text>
<text x="121.3" y="201.4" transform="rotate(-90 121.3 201.4)">P$3</text>
<text x="123.8" y="201.4" transform="rotate(-90 123.8 201.4)">P$2</text>
<text x="126.4" y="201.4" transform="rotate(-90 126.4 201.4)">P$1</text>
<text x="210.9" y="198.3">5</text>
<text x="216.8" y="199.4">PA4</text>
<text x="233.6" y="199.4">PB3/TOSC1</text>
<text x="249.8" y="198.3">11</text>
<text x="104.9" y="209.8" transform="rotate(-90 104.9 209.8)">P$9</text>
<text x="107.4" y="209.8" transform="rotate(-90 107.4 209.8)">P$8</text>
<text x="110" y="209.8" transform="rotate(-90 110 209.8)">P$7</text>
<text x="112.5" y="209.8" transform="rotate(-90 112.5 209.8)">P$6</text>
<text x="115.1" y="209.8" transform="rotate(-90 115.1 209.8)">P$5</text>
<text x="117.6" y="209.8" transform="rotate(-90 117.6 209.8)">P$4</text>
<text x="120.1" y="209.8" transform="rotate(-90 120.1 209.8)">P$3</text>
<text x="122.7" y="209.8" transform="rotate(-90 122.7 209.8)">P$2</text>
<text x="125.2" y="209.8" transform="rotate(-90 125.2 209.8)">P$1</text>
<text x="225.4" y="206.5" transform="rotate(-90 225.4 206.5)">PA5</text>
<text x="227.9" y="206.5" transform="rotate(-90 227.9 206.5)">PA6</text>
<text x="230.5" y="206.5" transform="rotate(-90 230.5 206.5)">PA7</text>
<text x="233" y="206.5" transform="rotate(-90 233 206.5)">PB5</text>
<text x="235.5" y="206.5" transform="rotate(-90 235.5 206.5)">PB4</text>
<text x="87.1" y="211" transform="rotate(-90 87.1 211)">P$16</text>
<text x="89.7" y="211" transform="rotate(-90 89.7 211)">P$15</text>
<text x="92.2" y="211" transform="rotate(-90 92.2 211)">P$14</text>
<text x="94.7" y="211" transform="rotate(-90 94.7 211)">P$13</text>
<text x="97.3" y="211" transform="rotate(-90 97.3 211)">P$12</text>
<text x="99.8" y="210.9" transform="rotate(-90 99.8 210.9)">P$11</text>
<text x="102.4" y="211" transform="rotate(-90 102.4 211)">P$10</text>
<text x="224.3" y="212.3" transform="rotate(-90 224.3 212.3)">6</text>
<text x="226.8" y="212.3" transform="rotate(-90 226.8 212.3)">7</text>
<text x="229.4" y="212.3" transform="rotate(-90 229.4 212.3)">8</text>
<text x="231.9" y="212.3" transform="rotate(-90 231.9 212.3)">9</text>
<text x="234.4" y="213.5" transform="rotate(-90 234.4 213.5)">10</text>
</g>
<g font-size="1.8">
<text x="211.3" y="70.4" transform="rotate(-90 211.3 70.4)">3V3</text>
<text x="305.9" y="68.5">3V3</text>
<text x="258.8" y="73.6">GND</text>
<text x="258.8" y="76.1">AIN0</text>
<text x="305.9" y="73.6">ADS_RDY</text>
<text x="323" y="74.2" transform="rotate(-90 323 74.2)">3V3</text>
<text x="258.8" y="78.7">AIN1</text>
<text x="258.8" y="83.7">AIN3</text>
<text x="258.8" y="81.2">AIN2</text>
<text x="154.2" y="86.9" transform="rotate(-90 154.2 86.9)">GND</text>
<text x="211.3" y="89.6" transform="rotate(-90 211.3 89.6)">GND</text>
<text x="255.6" y="86.3">I2C_CLK</text>
<text x="193.3" y="95.2">I2C_CLK</text>
<text x="255.4" y="91.4">I2C_SDA</text>
<text x="323" y="95.9" transform="rotate(-90 323 95.9)">GND</text>
<text x="196.6" y="97.7">GND</text>
<text x="239.9" y="100.2">I2C_SDA</text>
<text x="239.9" y="97.7">3V3</text>
<text x="305.9" y="96.4">GND</text>
<text x="161" y="106.6">GND</text>
<text x="188.4" y="112.4" transform="rotate(-90 188.4 112.4)">GND</text>
<text x="211.3" y="108.5" transform="rotate(-90 211.3 108.5)">3V3</text>
<text x="271" y="113.6" transform="rotate(-90 271 113.6)">GND</text>
<text x="316.7" y="118.7" transform="rotate(-90 316.7 118.7)">GND</text>
<text x="133.2" y="121.8">5V</text>
<text x="184" y="124.4">BATTERY</text>
<text x="211.3" y="127.7" transform="rotate(-90 211.3 127.7)">GND</text>
<text x="262.1" y="128.8" transform="rotate(-90 262.1 128.8)">GND</text>
<text x="233.5" y="133.3">GND</text>
<text x="233.5" y="135.8">GND</text>
<text x="283.7" y="136.4" transform="rotate(-90 283.7 136.4)">GND</text>
<text x="339.6" y="133.9" transform="rotate(-90 339.6 133.9)">GND</text>
<text x="155.4" y="139.1" transform="rotate(-90 155.4 139.1)">GND</text>
<text x="178.9" y="140.3" transform="rotate(-90 178.9 140.3)">current sense resistor</text>
<text x="196.6" y="138.3">GND</text>
<text x="197.4" y="140.9">3V3</text>
<text x="233.5" y="140.9">I2C_CLK</text>
<text x="233.5" y="138.3">I2C_SDA</text>
<text x="287.4" y="143.4">SPC_EN</text>
<text x="69.1" y="149.3" transform="rotate(-90 69.1 149.3)">GND</text>
<text x="78" y="145.8" transform="rotate(-90 78 145.8)">BATTERY</text>
<text x="94.5" y="149.3" transform="rotate(-90 94.5 149.3)">GND</text>
<text x="135.1" y="144.2" transform="rotate(-90 135.1 144.2)">GND</text>
<text x="149.1" y="144.2" transform="rotate(-90 149.1 144.2)">GND</text>
<text x="351.6" y="148.5">3V3</text>
<text x="84.3" y="154.3" transform="rotate(-90 84.3 154.3)">GND</text>
<text x="109.7" y="151.8" transform="rotate(-90 109.7 151.8)">GND</text>
<text x="128.8" y="150.8" transform="rotate(-90 128.8 150.8)">BATTERY</text>
<text x="225.3" y="154.2" transform="rotate(-90 225.3 154.2)">GND</text>
<text x="227.8" y="154.2" transform="rotate(-90 227.8 154.2)">PA1</text>
<text x="230.3" y="154.2" transform="rotate(-90 230.3 154.2)">UPDI</text>
<text x="232.9" y="154.2" transform="rotate(-90 232.9 154.2)">PC3</text>
<text x="235.4" y="154.2" transform="rotate(-90 235.4 154.2)">PC2</text>
<text x="238" y="154.2" transform="rotate(-90 238 154.2)">PC1</text>
<text x="144.9" y="156.1">P_ON</text>
<text x="152.3" y="159.3">active low</text>
<text x="189.7" y="163.7">3V3</text>
<text x="88.1" y="175.8" transform="rotate(-90 88.1 175.8)">PB2</text>
<text x="90.7" y="175.8" transform="rotate(-90 90.7 175.8)">PB3</text>
<text x="93.2" y="175.8" transform="rotate(-90 93.2 175.8)">AIN0</text>
<text x="95.8" y="175.8" transform="rotate(-90 95.8 175.8)">AIN1</text>
<text x="98.3" y="175.8" transform="rotate(-90 98.3 175.8)">PB4</text>
<text x="100.8" y="175.8" transform="rotate(-90 100.8 175.8)">PB5</text>
<text x="103.4" y="175.8" transform="rotate(-90 103.4 175.8)">PWR_SW</text>
<text x="105.9" y="175.8" transform="rotate(-90 105.9 175.8)">PA5</text>
<text x="108.5" y="175.8" transform="rotate(-90 108.5 175.8)">PA4</text>
<text x="111" y="175.8" transform="rotate(-90 111 175.8)">AIN3</text>
<text x="113.5" y="175.8" transform="rotate(-90 113.5 175.8)">AIN2</text>
<text x="116.1" y="175.8" transform="rotate(-90 116.1 175.8)">BATTERY</text>
<text x="118.6" y="175.8" transform="rotate(-90 118.6 175.8)">BATTERY</text>
<text x="121.2" y="175.8" transform="rotate(-90 121.2 175.8)">GND</text>
<text x="123.7" y="175.8" transform="rotate(-90 123.7 175.8)">5V</text>
<text x="126.2" y="175.8" transform="rotate(-90 126.2 175.8)">5V</text>
<text x="279.2" y="177.7">3V3</text>
<text x="287.2" y="177.7">LED_BUILTIN</text>
<text x="332.6" y="177.7">GND</text>
<text x="204.9" y="183.6" transform="rotate(-90 204.9 183.6)">GND</text>
<text x="194.5" y="189.1">LED_BUILTIN</text>
<text x="202.4" y="191.6">PA3</text>
<text x="256.4" y="189.1">PC0</text>
<text x="266.5" y="191.6">I2C_CLK</text>
<text x="201.6" y="194.2">GND</text>
<text x="202.4" y="196.7">3V3</text>
<text x="256.4" y="196.7">PB2</text>
<text x="279.2" y="194.2">I2C_SDA</text>
<text x="187.8" y="203.7" transform="rotate(-90 187.8 203.7)">to system</text>
<text x="202.4" y="199.3">PA4</text>
<text x="256.4" y="199.3">PB3</text>
<text x="183.3" y="206.7" transform="rotate(-90 183.3 206.7)">BAT_OUT</text>
<text x="93.2" y="215.7" transform="rotate(-90 93.2 215.7)">3V3</text>
<text x="103.4" y="215.8" transform="rotate(-90 103.4 215.8)">PA1</text>
<text x="105.9" y="215.8" transform="rotate(-90 105.9 215.8)">PA3</text>
<text x="88.1" y="216" transform="rotate(-90 88.1 216)">PC0</text>
<text x="90.7" y="216" transform="rotate(-90 90.7 216)">PC1</text>
<text x="95.8" y="216" transform="rotate(-90 95.8 216)">PC2</text>
<text x="98.3" y="216" transform="rotate(-90 98.3 216)">PC3</text>
<text x="100.8" y="216.8" transform="rotate(-90 100.8 216.8)">UPDI</text>
<text x="108.5" y="216.5" transform="rotate(-90 108.5 216.5)">GND</text>
<text x="111" y="216.5" transform="rotate(-90 111 216.5)">GND</text>
<text x="113.5" y="220" transform="rotate(-90 113.5 220)">I2C_SDA</text>
<text x="116.1" y="219.8" transform="rotate(-90 116.1 219.8)">I2C_CLK</text>
<text x="118.6" y="216.5" transform="rotate(-90 118.6 216.5)">GND</text>
<text x="121.2" y="216.5" transform="rotate(-90 121.2 216.5)">GND</text>
<text x="123.7" y="220.7" transform="rotate(-90 123.7 220.7)">BAT_OUT</text>
<text x="126.2" y="220.7" transform="rotate(-90 126.2 220.7)">BAT_OUT</text>
<text x="225.3" y="220.9" transform="rotate(-90 225.3 220.9)">PA5</text>
<text x="232.9" y="221" transform="rotate(-90 232.9 221)">PB5</text>
<text x="235.4" y="221" transform="rotate(-90 235.4 221)">PB4</text>
<text x="227.8" y="222.5" transform="rotate(-90 227.8 222.5)">P_ON</text>
<text x="230.3" y="225.9" transform="rotate(-90 230.3 225.9)">PWR_SW</text>
</g>
<text font-size="1.4" x="141.1" y="121.2">INDUCTOR</text>
</svg>
